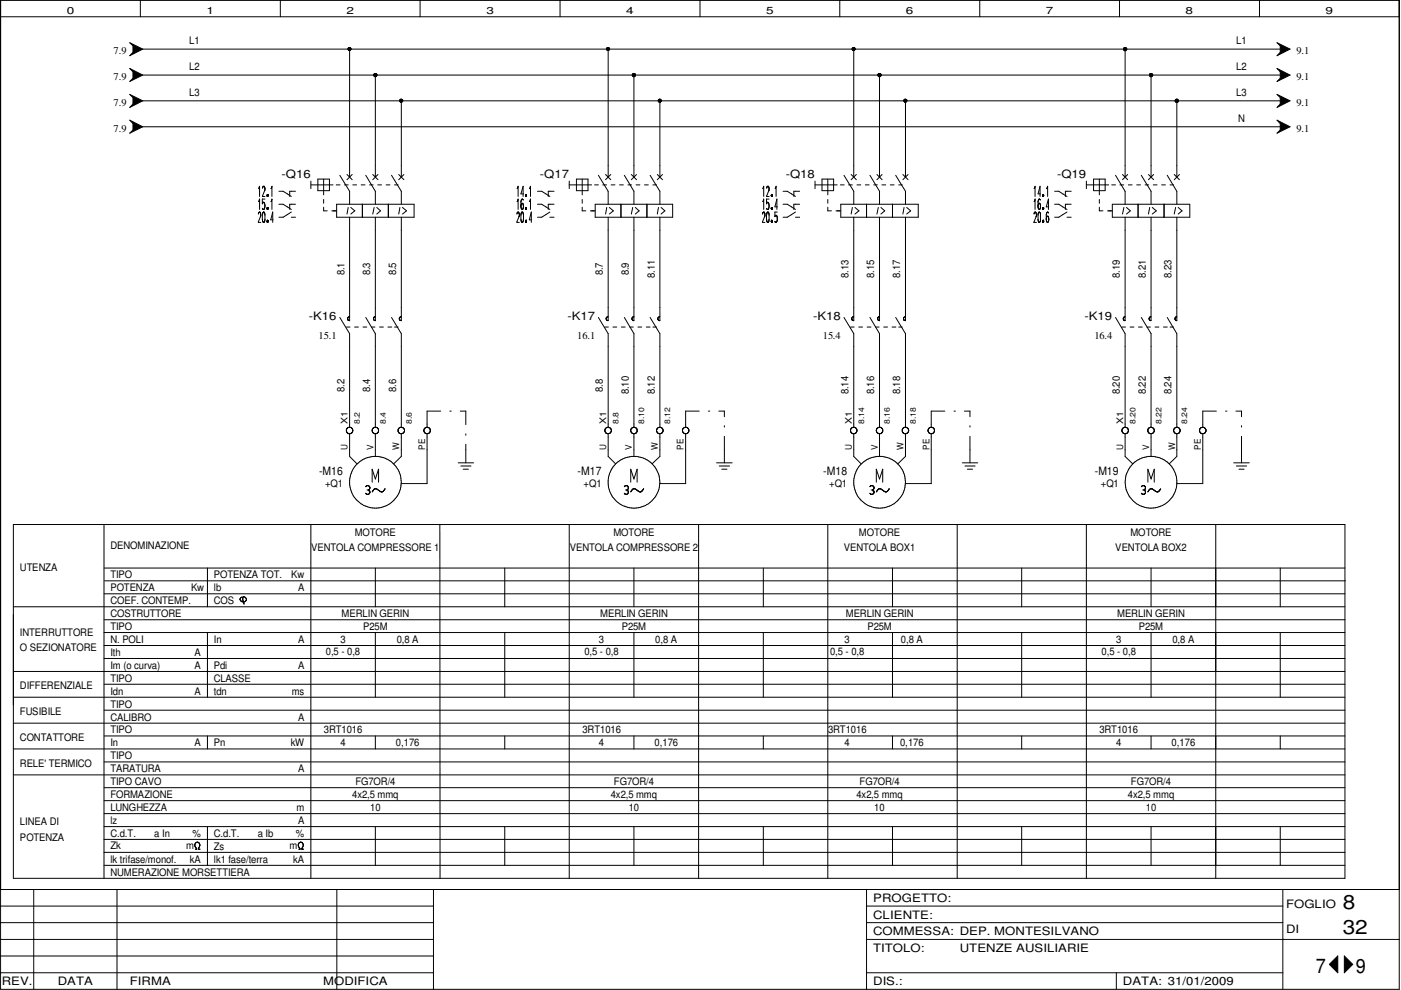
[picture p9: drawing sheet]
<svg xmlns="http://www.w3.org/2000/svg" width="297mm" height="210mm" viewBox="0 0 297 210" stroke-linecap="round" stroke-linejoin="round" font-family="sans-serif">
<g fill="none" stroke="#000" stroke-width=".21">
<path d="M.1 0h296.6v209.8h-296.6zM.1 3.6h296.6M27.5 9.1l2.8 1.3-2.8 1.4 .7-.7v-1.4zM27.5 14.5l2.8 1.4-2.8 1.4 .7-.7v-1.4zM29.8 0v3.6M30.3 10.4h241.1M30.3 15.9h241.1M59.4 0v3.6M74.1 10.4v27.1M79.6 15.9v21.6M89.1 0v3.6M118.7 0v3.6"/>
<path d="M128.9 10.4v27.1M134.4 15.9v21.6M148.4 0v3.6M178.1 0v3.6M181 10.4v27.1M186.5 15.9v21.6M207.7 0v3.6M237.4 0v3.6M238.5 10.4v27.1M244 15.9v21.6M267 0v3.6M270.8 9.1l2.7 1.3-2.7 1.4 .6-.7v-1.4z"/>
<path d="M270.8 14.5l2.7 1.4-2.7 1.4 .6-.7v-1.4zM27.5 25.5l2.8 1.4-2.8 1.3 .7-.6v-1.4zM27.5 20l2.8 1.4-2.8 1.4 .7-.7v-1.4zM30.3 21.4h241.1M30.3 26.9h241.1M55.7 39.6h.1M55.8 39.5h.1M55.8 39.5l-.1 .4M55.8 39.5l.3 .1M56.1 39.7l.1 .6-.6 1.4h.6M56.1 39.6v.1M57.7 39.5v2.2"/>
<path d="M57.7 39.6l-.3 .4M65.9 38.4v1.6M65.9 39.2h4.7M67.4 38h2.4v2.4h-2.4zM68.6 38v2.4M71.3 39.2h.8M72 37.2l2.1 3.4v2.7M73 39.2h.8M73.6 37l1.1 1.1M74.7 37l-1.1 1.1M74.8 39.2h.8M76.6 39.2h.8"/>
<path d="M77.6 37.2l2 3.4v2.7M78.4 39.2h.7M79 37l1.1 1.1M80.1 39.2h.8M80.1 37l-1.1 1.1M81.9 39.2h.8M83 37.2l2.1 3.4v2.7M83.6 39.2h.8M84.5 37l1.1 1.1M85.1 21.4v16.1M85.6 37l-1.1 1.1M109.8 39.6l.1 2.1"/>
<path d="M109.8 39.7l-.2 .3M120.7 38.4v1.6M120.7 39.2h4.7M122.2 38h2.5v2.4h-2.5zM123.4 38v2.4M126.1 39.2h.8M126.9 37.2l2 3.4v2.7M127.8 39.2h.8M128.4 37l1.1 1.1M129.5 37l-1.1 1.1M129.6 39.2h.8M131.4 39.2h.8"/>
<path d="M132.4 37.2l2 3.4v2.7M133.1 39.2h.8M133.9 37l1.1 1.1M134.9 39.2h.8M135 37l-1.1 1.1M136.6 39.2h.9M137.8 37.2l2.1 3.4v2.7M138.4 39.2h.8M139.4 37l1.1 1.1M139.9 21.4v16.1M140.5 37l-1.1 1.1M162.6 39.6v.1"/>
<path d="M163 39.7a2.17 2.17 0 0 1-.4 1.8l-.1 .2h.6M163 39.6l-.3-.1-.1 .4M163 39.6v.1M163 39.9h.1M164.5 39.5v2.2M164.5 39.6l-.2 .4M172.8 39.2h4.7M172.8 38.4v1.6M174.3 38h2.4v2.4h-2.4zM175.5 38v2.4M178.2 39.2h.8M178.9 37.2l2.1 3.4v2.7"/>
<path d="M179.9 39.2h.8M180.5 37l1.1 1.1M181.6 37l-1.1 1.1M181.7 39.2h.8M183.5 39.2h.8M184.4 37.2l2.1 3.4v2.7M185.2 39.2h.8M185.9 37l1.1 1.1M187 39.2h.8M187 37l-1.1 1.1M188.8 39.2h.8M189.9 37.2l2.1 3.4v2.7"/>
<path d="M190.5 39.2h.8M191.4 37l1.1 1.1M192 21.4v16.1M192.5 37l-1.1 1.1M219.5 39.5v2.2M219.5 39.6l-.3 .4M230.3 38.4v1.6M230.3 39.2h4.8M231.9 38h2.4v2.4h-2.4zM233.1 38v2.4M235.7 39.2h.8M236.5 37.2l2 3.4v2.7"/>
<path d="M237.4 39.2h.8M238 37l1.1 1.1M239.1 37l-1.1 1.1M239.2 39.2h.8M241 39.2h.8M242 37.2l2 3.4v2.7M242.8 39.2h.7M243.5 37l1.1 1.1M244.5 39.2h.8M244.6 37l-1.1 1.1M246.3 39.2h.8M247.5 37.2l2 3.4v2.7"/>
<path d="M248.1 39.2h.7M249 37l1.1 1.1M249.5 21.4v16.1M250.1 37l-1.1 1.1M270.8 20l2.7 1.4-2.7 1.4 .6-.7v-1.4zM270.8 25.5l2.7 1.4-2.7 1.3 .6-.6v-1.4zM54.8 40l.2-.5v2.2M54.9 45.1l-.1 .3M54.9 45.1l.2-.1 .1 .1M54.9 45.1h.1M54.9 42.5l.1-.3v2.2M54.9 42.5v.1"/>
<path d="M54.9 42.6l-.1 .2M55.2 45v.1M55.2 45.1l.1 .7-.5 1.4h.5M55.6 44.2h.1M55.7 44.2v.1M55.7 47l.1 .1M55.7 45.1h.1M55.7 47h.1M55.7 45.1l-.1 .5 .1 1.4M55.8 45l-.1 .1M55.8 45h.1M55.8 47.1h.1"/>
<path d="M55.8 45h.2l.2 .5-.1 1.4-.1 .3-.2-.1M56 44.3h.1M56 43h.1M56 43l.1 1.1-.1 .3-.3-.1M56.1 45.1v.1M56.1 46.9v.1M56.2 42.2h-.6v1l.1-.3 .3 .1M56.6 44.1h.1M56.6 44.3h.1M56.6 44.1l.1-.1-.1 .2M56.6 46.8h.1M56.6 47h.1"/>
<path d="M56.7 41.3l-.1 .1M56.7 44.4h.1M56.7 47.1v.1M56.7 47.1l.1-.2-.1 .3M56.7 46.7v.4M56.7 41.2l-.1 .3M56.7 41.2l-.1 .2M56.7 46.7h.1M56.7 46.7l-.1 .2M56.8 41.2l-.1 .5M56.8 44l-.1 .4M56.8 41.2l-.2 .3"/>
<path d="M56.8 41.2v.1M56.8 44h.1M56.8 44l-.2 .3M56.8 47.1l-.1 .1M56.8 46.7v.1M56.8 46.7h.1M56.8 46.7l-.2 .3M56.8 41.3v.3l-.1 .1M56.8 44v.4M56.8 46.8v.3M56.8 41.4l-.1 .3M56.8 41.5l-.1 .2"/>
<path d="M56.8 41.3l-.1 .3M56.8 44.2v.2M56.8 44.2l-.1 .2M56.8 44.1l-.1 .3M56.8 44l-.1 .3M56.8 47v.1M56.8 46.9l-.1 .3M56.8 46.8l-.1 .3M57.6 42.5v.1M57.6 42.6l-.2 .2M57.7 42.2v2.2M57.7 42.3l-.1 .2"/>
<path d="M57.9 46.6h-.5l.4-1.6v2.2M59.1 43.3h.9l1.8 1.1M59.1 40.6h.9l1.8 1.1M61.8 45l-1.8 1.1h-.9M61.8 46.1h.8M62.6 43.3h-1.2v1.1M62.6 40.6h-1.2v1.1M68.6 40.6v.7M68.6 42.3v.8M68.6 43.9v.8h.8M70.4 44.7h1M71.4 43.3h16.4v2.8h-16.4z"/>
<path d="M73.8 44l-.2 1.4M74.1 46.1v21.9l-.4-.3 .2-.5M74.4 44l.8 .7-.8 .7M76.8 43.3v2.8M79.3 44l-.3 1.4M79.6 46.1v21.9l-.4-.3v-.4l.3-.1M79.9 44l.8 .7-.8 .7M82.3 43.3v2.8M84.8 44l-.3 1.4M85.1 46.1v21.9l-.3-.1M85.3 44l.9 .7-.9 .7M109.6 45.4l.3-.4 .2 .3v.6"/>
<path d="M109.6 45.3h.1M109.7 45.1h.1M109.8 42.3l.1-.1v2.2M109.8 42.4l-.2 .4M110 45v.1M110 46l-.4 1.2h.5M110.1 45.9l-.1 .1M110.4 43.9l.1 .1M110.5 43.5l-.1 .1M110.5 42.7h-.1M110.6 45.1h.1M110.6 47h.1"/>
<path d="M110.8 43.1h.1M110.9 45.1l-.2-.1-.3 .5 .1 1.4 .2 .3 .2-.2M110.9 43.2l.1 .5-.1 .6M110.9 45.1l.1 .5-.1 1.4M110.9 45.1v.1M110.9 42.3l-.2-.1-.2 .3v1.6l.2 .3 .2-.2M110.9 42.3v.1M110.9 43.3l-.2-.2-.2 .3M110.9 42.4h.1M110.9 46.9v.1M111 41.1h-.6l.5-1.6v2.2M111.5 41.6v.1"/>
<path d="M111.5 47.1h.1M111.5 44.3v.1M111.5 41.7h.1M111.5 41.2h.1M111.5 44.4h.1M111.5 44h.1M111.5 44v.3M111.5 46.7h.1M111.5 41.2v.4M111.5 47.1v.1M111.5 47.1l.1-.2-.1 .3M111.5 46.7v.4"/>
<path d="M111.5 41.7l.1-.2v.2M111.5 41.2v.3l.1-.3M111.5 41.2v.2M111.5 44v.2M111.5 44v.1M111.5 46.7v.2M111.6 44h.1M111.6 46.7v.1M111.6 41.2v.1M111.6 41.3h.1M111.6 41.3l-.1 .3M111.6 41.2l-.1 .4"/>
<path d="M111.6 44l-.1 .3M111.6 44l-.1 .2M111.6 46.7l-.1 .3M111.6 46.8l-.1 .4M111.6 41.3v.4M111.6 44v.4M111.6 41.4l-.1 .3M111.6 41.3l-.1 .4M111.6 44.2v.2M111.6 44.2l-.1 .2M111.6 44.1l-.1 .3M111.6 44l-.1 .4"/>
<path d="M111.6 46.9l-.1 .3M111.6 46.8l-.1 .3M112.3 40l.2-.5v2.2M112.4 42.5l.1-.3v2.2M112.4 42.5v.1M112.4 42.6l-.1 .2M112.7 46.6h-.5l.4-1.6v2.2M114 43.3h.8l1.8 1.1M114 40.6h.8l1.8 1.1M116.6 45l-1.8 1.1h-.8M116.6 46.1h.9M117.5 43.3h-1.3v1.1"/>
<path d="M117.5 40.6h-1.3v1.1M123.4 43.9v.8h.8M123.4 40.6v.7M123.4 42.3v.8M125.2 44.7h1M126.2 43.3h16.4v2.8h-16.4zM128.6 44l-.2 1.4M128.9 46.1v21.9l-.3-.2v-.4l.3-.3M129.2 44l.8 .7-.8 .7M131.7 43.3v2.8M134.2 44l-.3 1.4M134.4 46.1v21.9l-.3-.2"/>
<path d="M134.7 44l.8 .7-.8 .7M137.2 43.3v2.8M139.6 44l-.2 1.4M139.9 46.1v21.9l-.3-.1-.1-.5M140.2 44l.8 .7-.8 .7M161.7 40l.2-.5v2.2M161.8 45.1h.1M161.8 42.5v.1M161.8 42.5l.1-.3v2.2M161.8 42.6l-.1 .2M162.1 45.1l-.2-.1-.2 .4M162.1 45.1l.1 .7-.5 1.4h.5"/>
<path d="M162.1 45.1h.1M162.5 44.2h.1M162.6 44.2v.1M162.6 46.9v.1M162.6 45.1l.3-.1 .2 .5-.1 1.4-.1 .3-.3-.2M162.6 45.1l-.1 .5 .1 1.4M162.6 43h.1M162.6 45.1v.1M162.8 42.9h.1M163 45.1v.1M163 46.9v.1M163.1 42.2h-.6v1l.2-.3 .2 .1 .1 1.1a.27 .27 0 0 1-.1 .2 .27 .27 0 0 1-.3 0"/>
<path d="M163.1 40.3h-.1M163.5 44.3l.1 .1M163.5 47l.1 .1M163.5 41.5l.1 .1M163.6 41.7h.1M163.6 44.4h.1M163.6 41.6v.1M163.6 47.1v.1M163.6 47.1l.1-.2-.1 .3M163.6 46.7l-.1 .3M163.6 46.7h.1M163.6 41.7l.1-.2v.2"/>
<path d="M163.6 41.2l-.1 .3M163.6 41.2l-.1 .2M163.6 44l-.1 .2M163.6 44l-.1 .1M163.6 46.7l-.1 .2M163.7 41.2l-.2 .3M163.7 44l-.2 .3M163.7 46.7l-.1 .5M163.7 47.1h.1M163.7 41.2v.1M163.7 41.2l-.2 .4M163.7 44h.1"/>
<path d="M163.7 46.7v.1M163.7 46.7l-.2 .3M163.7 41.3v.4M163.7 44v.4M163.7 41.4l-.1 .3M163.7 41.3l-.1 .4M163.7 41.3l-.1 .3M163.7 44.2v.2M163.7 44.2l-.1 .2M163.7 44.1l-.1 .3M163.7 44l-.1 .4M163.7 46.9l-.1 .3"/>
<path d="M163.7 46.8l-.1 .3M164.3 47h.1M164.4 45.8l-.1 .1M164.4 45.7v.1M164.5 45.6l-.1 .1M164.5 45.6h.1M164.5 45.6l.2 .1M164.7 45.8l.1 .1M164.7 45.7v.1M164.7 45.8v1.2l-.2 .2-.2-.3M164.8 46.8h.1M164.8 45h-.5v.9"/>
<path d="M164.8 43.9h-.5l.4-1.7v2.2M166 43.3h.9l1.8 1.1M166 40.6h.9l1.8 1.1M168.7 45l-1.8 1.1h-.9M168.7 46.1h.8M169.5 43.3h-1.2v1.1M169.5 40.6h-1.2v1.1M175.5 40.6v.7M175.5 42.3v.8M175.5 43.9v.8h.8M177.2 44.7h1.1M178.3 43.3h16.4v2.8h-16.4z"/>
<path d="M180.7 44l-.2 1.4M181 46.1l-.1 21.9-.3-.2v-.4l.4-.3M181.3 44l.8 .7-.8 .7M183.7 43.3v2.8M186.2 44l-.3 1.4M186.5 46.1l-.1 21.9-.3-.3v-.3l.4-.3M186.8 44l.8 .7-.8 .7M189.2 43.3v2.8M191.7 44l-.3 1.4M192 46.1l-.1 21.9-.3-.2v-.4l.4-.3M192.2 44l.9 .7-.9 .7M219.4 45h.1"/>
<path d="M219.4 45l-.2 .4M219.4 42.6l-.2 .2M219.4 45h.1l.2 .2v.7M219.4 42.5v.1M219.5 42.2v2.2M219.5 42.3l-.1 .2M219.7 46l-.5 1.2h.5M219.7 45.1v.1M219.7 45.9v.1M220.1 42.5v.1M220.2 45.1v.1M220.2 42.3l-.1 1.7 .2 .4 .2-.1"/>
<path d="M220.2 45h.2l.2 .3v1.5l-.2 .4-.3-.5zM220.2 47v.1M220.2 43.2l-.1 .3M220.2 42.3h.1M220.3 43.2l.2-.1 .1 .3-.1 .8M220.3 43.2h-.1M220.4 42.2l-.1 .1M220.4 42.2h.1M220.5 42.2l.1 .2M220.5 44.3v.1M220.5 43.2v.1M220.5 44.2v.1"/>
<path d="M220.5 45.1h.1M220.5 47h.1M220.6 41.1h-.5l.4-1.6v2.2M221.1 41.6v.1M221.1 44.4h.1M221.1 47.1h.1M221.1 41.7h.1M221.1 41.2h.1M221.1 44h.1M221.1 44v.4M221.1 41.2v.4M221.1 47.1v.1"/>
<path d="M221.1 41.2v.2M221.1 44v.1M221.1 46.7v.2M221.2 46.7l-.1 .4M221.2 46.7v.1M221.2 44l-.1 .2M221.2 46.7l-.1 .2M221.2 44h.1M221.2 46.8h.1M221.2 41.3h.1M221.2 41.2v.1M221.2 41.3l-.1 .3"/>
<path d="M221.2 41.2l-.1 .4M221.2 41.2l-.1 .2M221.2 44l-.1 .4M221.2 44l-.1 .3M221.2 46.8l-.1 .3M221.2 46.7l-.1 .3M221.3 46.8l-.2 .4M221.3 41.3l-.1 .4M221.3 44l-.1 .4M221.3 41.4l-.1 .3M221.3 41.4l-.2 .3M221.3 41.3l-.2 .4"/>
<path d="M221.3 44.2l-.1 .2M221.3 44.2l-.1 .2 .1-.2M221.3 44.1l-.2 .3M221.3 47l-.1 .1M221.3 46.9l-.1 .3 .1-.3M221.3 46.9l-.2 .2M221.9 40l.2-.5v2.2M221.9 45.1l-.1 1.5 .3 .6 .2-.3v-.8l-.1-.3-.3 .1M221.9 45.1l.2-.1 .2 .1M221.9 45.1h.1M221.9 45.9v.2M221.9 46l-.1 .4"/>
<path d="M222.2 47.1h.1M222.2 47v.1M222.3 45.1h.1M222.3 45.1v.1M222.3 46.3l.1 .1M222.4 43.9h-.6l.5-1.7v2.2M223.6 43.3h.9l1.7 1.1M223.6 40.6h.9l1.7 1.1M226.2 45l-1.7 1.1h-.9M226.2 46.1h.9M227.1 43.3h-1.2v1.1M227.1 40.6h-1.2v1.1"/>
<path d="M233.1 43.9v.8h.7M233.1 40.6v.7M233.1 42.3v.8M234.8 44.7h1M235.8 43.3h16.5v2.8h-16.5zM238.3 44l-.3 1.4M238.5 46.1v21.9l-.2-.1M238.8 44l.8 .7-.8 .7M241.3 43.3v2.8M243.8 44l-.3 1.4M244 46.1v21.9l-.3-.2M244.3 44l.8 .7-.8 .7"/>
<path d="M246.8 43.3v2.8M249.3 44l-.3 1.4M249.5 46.1v21.9l-.4-.3 .1-.3M249.8 44l.8 .7-.8 .7M72 67.3l2.1 3.4v19.9M73.4 69.3h.8M73.9 67.2h.1M74 67.2h-.1M75.2 69.3h.8M77 69.3h.8M77.6 67.3l2 3.4v19.9M78.7 69.3h.8"/>
<path d="M79.2 67.8h.1M79.3 67.9h.1M79.6 67.1l-.1 .1M80.5 69.3h.8M82.2 69.3h.9M83 67.3l2.1 3.4v19.9M83.6 69.3h.8M84.7 67.3v.1M84.8 67.9h.1M84.8 67.2h.1M85 67.1v.1M85.1 67.1l-.4 .3 .1 .5"/>
<path d="M126.9 67.3l2 3.4v19.9M128.2 69.3h.8M128.5 67.4h.1M128.5 67.7h.1M128.7 67.2h.1M128.9 67.1v.1M130 69.3h.8M131.7 69.3h.8M132.4 67.3l2 3.4v19.9M133.5 69.3h.8M134 67.4h.1M134 67.7l.1 .1"/>
<path d="M134.4 67.1v.1M134.4 67.1l-.3 .2v.5M135.3 69.3h.8M137 69.3h.8M137.8 67.3l2.1 3.4v19.9M138.4 69.3h.8M139.5 67.7h.1M139.5 67.4h.1M139.9 67.1l-.1 .1M139.9 67.1l-.4 .3M178.9 67.3l2.1 3.4v19.9M180.3 69.3h.8"/>
<path d="M180.7 67.9h.1M180.7 67.3v.1M180.8 67.2h.1M181 67.1l-.1 .1M182.1 69.3h.8M183.8 69.3h.9M184.4 67.3l2.1 3.4v19.9M185.6 69.3h.8M186.1 67.3h.1M186.1 67.8h.1M186.2 67.9h.1M187.4 69.3h.8"/>
<path d="M189.1 69.3h.8M189.9 67.3l2.1 3.4v19.9M190.5 69.3h.8M191.6 67.9h.1M191.6 67.3v.1M191.7 67.2h.1M191.9 67.1v.1M236.5 67.3l2 3.4v19.9M237.9 69.3h.7M238.2 67.4h.1M238.3 67.9h.1M238.5 67.2l-.3 .2 .1 .5"/>
<path d="M238.5 67.1v.1M239.6 69.3h.8M241.4 69.3h.8M242 67.3l2 3.4v19.9M243.2 69.3h.7M243.7 67.8h.1M243.8 67.2h.1M244 67.1v.1M244 67.1l-.3 .2v.5M244.9 69.3h.8M246.7 69.3h.8M247.5 67.3l2 3.4v19.9"/>
<path d="M248.1 69.3h.7M249.2 67.4h.1M249.2 67.3h.1M249.2 67.3v.1M249.5 67.1l-.2 .2M73.4 91.5l.3 .3M73.5 91l-.1 .1M73.7 91.8h.1M73.8 91.9h.1M74.1 91.9v4.9l1.6 1.5M74.3 91.9h.1M74.5 91.8h.1"/>
<path d="M74.6 90.8h.1M74.7 90.8v.1M74.7 91.7h.1M74.7 90.9l-.5-.3-.5 .1-.2 .3v.6M74.7 91.6l-.4 .3-.6-.1M74.7 90.9v.7M74.7 91h.1M74.8 91.5l-.1 .1M78.9 91.4h.1M78.9 91.1h.1M79 90.9v.1M79 91.6h.1"/>
<path d="M79 91.6l.3 .3M79 91.7h.1M79.2 91.8h.1M79.2 90.7h.1M79.3 91.9h.1M79.6 91.9v4.9M79.9 91.9h.1M80 91.8l-.6 .1M80 91.8h.1M80.2 90.9v.8M80.2 91l-.3-.4h-.6l-.4 .4 .1 .6M80.2 91.6l-.2 .2"/>
<path d="M84.5 91.5v.1M84.5 90.9h.1M84.6 91.7l.1 .1M84.7 90.7h.1M84.8 91.9h.1M85.1 91.9v4.9l-1.6 1.5M85.4 91.9h.1M85.7 90.9v.1M85.7 91.6h.1M89.9 91.4h.1M89.9 91.1h.1M90 91l-.1 .5 .2 .3 .3 .1h.5"/>
<path d="M90 90.9v.1M90 91.6h.1M90 90.8v.1M90 90.8h.1M90.2 91.9h.1M90.5 91.9v10.6h-5.4M90.9 90.7l-.5-.1-.4 .3M90.9 90.7h.1M90.9 91.9h.1M90.9 90.7l.3 .4v.4l-.2 .3M91 91.8l-.1 .1M91 91.8h.1"/>
<path d="M91.2 91h.1M93.4 87.2h-2.9v3.4M95.4 87.2h.3M97.2 98.1h3.2M97.6 87.2h1.2v2.8M97.7 98.8h2.2M98.2 99.5h1.1M98.8 92v.3M98.8 94.2v3.9M128.3 91.6h.1M128.4 90.9l-.2 .4 .2 .4 .3 .2h.5M128.4 91.7v.1"/>
<path d="M128.5 91.8h.1M128.6 90.7h.1M128.9 91.9v4.9l1.6 1.5M129.2 91.9h.1M129.5 90.9l-.3-.3h-.4l-.5 .4M129.5 91l.1 .5-.4 .4M129.5 90.9v.1M129.5 91.6h.1M129.6 91.1h.1M129.6 91.4h.1M133.8 91v.1M133.8 90.9l.4-.3a.62 .62 0 0 1 .8 .4v.6"/>
<path d="M133.8 91.6l.4 .3 .6-.1M133.8 91l-.1 .4 .2 .3M133.9 90.8l-.1 .2M133.9 90.8h.1M134.1 91.9h.1M134.4 91.9v4.9M134.7 91.9h.1M134.7 90.7h.1M134.8 91.8h.1M135 90.9h.1M135 91l.1 .1M135.1 91.5l-.2 .3"/>
<path d="M139.3 91.6l.4 .3h.4M139.3 90.9l-.1 .3 .1 .5M139.5 91.9h.1M139.9 91.9v4.9l-1.6 1.5M140.1 91.9h.1M140.3 91.8h.1M140.4 91.7h.1M140.5 90.9l-.4-.3a.6 .6 0 0 0-.8 .4M140.5 91.6l-.3 .3M140.5 91v.6M140.5 90.9v.1M140.5 91.6h.1"/>
<path d="M140.5 91.1h.1M140.6 91.4h-.1M144.7 91l.5-.4h.5l.3 .4v.6l-.3 .3h-.5l-.2-.1M144.7 91.5l.2 .3M144.8 90.9v.7M144.9 91.8h.1M145.4 91.9v10.6h-5.5M145.6 91.9h.1M145.7 90.7h.1M145.8 90.7v.1M145.8 90.8h.1M146 90.9h.1"/>
<path d="M146 91.1h.1M146 91.4v.1M148.2 87.2h-2.8v3.4M150.2 87.2h.3M151.9 98.1h3.3M152.4 87.2h1.2v1.1M152.5 98.8h2.2M153 99.5h1.1M153.6 90.3v.3M153.6 92.5v5.6M180.4 91.5v.1M180.4 90.9h.1"/>
<path d="M180.5 91.8l.3 .1h.5M180.5 91.8h.1M180.6 90.7h.1M180.7 91.9h.1M181 91.9v4.9l1.6 1.5M181.2 91.9h.1M181.3 90.7l-.1-.1a.62 .62 0 0 0-.8 .4l-.1 .5 .2 .3M181.3 90.7h.1M181.3 91.9h.1M181.4 90.7l.2 .2M181.5 90.8h.1M181.6 90.8v.1"/>
<path d="M181.6 91.6l-.2 .3M181.6 91v.6M181.6 90.9v.1M181.6 91.6h.1M185.9 91v.6M185.9 90.9v.1M185.9 91.6h.1M185.9 91.6l.2 .3M185.9 91.7h.1M186.1 91.8h.1M186.1 90.7h.1M186.1 90.7l-.2 .2"/>
<path d="M186.1 91.9h.1M186.2 90.7l.4-.1 .5 .3 .1 .6-.3 .3M186.5 91.9v4.9M186.8 91.9h.1M186.9 91.8l-.2 .1h-.5M186.9 91.8h.1M187.1 91.6v.1M187.1 91h.1M191.3 91.5v.1M191.4 90.9h.1M191.5 91.7v.1M191.5 91.8h.1"/>
<path d="M191.6 90.7h.1M191.7 91.9h.1M192 91.9v4.9l-1.6 1.5M192.3 91.9h.1M192.4 90.8l-.3-.2h-.4l-.4 .5 .1 .6 .4 .2 .6-.1 .3-.4-.1-.4M192.4 90.8h.1M192.5 90.8l.1 .1M192.6 90.9v.1M192.6 91.6h.1M196.8 91v.4l.2 .4 .3 .1 .6-.1M196.8 90.9v.1M196.8 91.6h.1"/>
<path d="M196.9 90.8v.1M196.9 90.8h.1M197.1 90.7h.1M197.1 91.9h.1M197.1 90.7l-.3 .2M197.1 90.7l.5-.1 .4 .3 .1 .6-.2 .3M197.4 91.9v10.6h-5.4M197.7 91.9h.1M197.9 91.8h.1M198.1 91h.1M198.1 91.5v.1M200.3 87.2h-2.9v3.4"/>
<path d="M202.3 87.2h.3M204 98.1h3.3M204.5 87.2h1.2v1.1M204.6 98.8h2.2M205.1 99.5h1.1M205.7 90.3v.3M205.7 92.5v5.6M237.9 91.4h.1M237.9 91.1h.1M238 91.6l-.1-.6a.71 .71 0 0 1 .9-.4l.4 .5-.1 .6M238 90.9v.1M238 91.6h.1"/>
<path d="M238 91.7h.1M238.1 91.8h.1M238.2 90.7h.1M238.3 91.9h.1M238.5 91.9v4.9l1.7 1.5M238.9 91.9h.1M239.1 90.9l.1 .1M239.2 91.6l-.4 .3h-.4l-.4-.3M243.5 90.9h.1M243.5 91.6v.1M243.5 90.8h.1M243.5 90.8l-.1 .7 .2 .3"/>
<path d="M243.6 90.8a.61 .61 0 0 1 1 0v.2M243.6 91.8l.2 .1M243.6 91.8h.1M243.7 90.7h.1M243.7 91.9h.1M243.8 91.9h.1M244 91.9v4.9M244.3 90.7h.1M244.3 91.9h.1M244.6 90.9l.1 .2-.1 .6M244.6 91.6l-.4 .3h-.4M248.8 91.4h.1"/>
<path d="M248.9 91.1h-.1M248.9 91.6l.4 .3h.5M248.9 91v.6M248.9 90.9v.1M248.9 91.6h.1M249 91.7h.1M249.1 91.8h.1M249.3 91.9h.1M249.5 91.9v4.9l-1.6 1.5M249.8 90.7l-.4-.1-.5 .3M249.8 90.7h.1M249.8 91.9h.1"/>
<path d="M249.9 90.7l.3 .6-.3 .6M249.9 91.8h.1M250 91.7v.1M254.4 91h.1M254.4 91.5v.1M254.5 90.8h.1M254.5 90.8l-.2 .7 .2 .3M254.5 90.8l.6-.2 .6 .5v.3l-.3 .4-.6 .1M254.5 91.8l.2 .1M254.5 91.8h.1M254.6 91.9h.1M254.7 91.9h.1"/>
<path d="M255 91.9v10.6h-5.5M255.3 90.7h.1M255.3 91.9h.1M255.6 90.9v.1M255.6 91.6h.1M257.9 87.2h-2.9v3.4M259.8 87.2h.3M261.6 98.1h3.3M262 87.2h1.2v1.1M262.1 98.8h2.2M262.7 99.5h1.1M263.2 90.3v.3"/>
<path d="M263.2 92.5v5.6M2.8 111.2h282.4v75h-282.4zM22.1 111.2v75M65.9 111.2v75M77.6 103.1v.1M77.6 103.1h.1M77.7 103.1v-.1a.47 .47 0 0 1 .6 .1 .47 .47 0 0 1 0 .7M78.1 103.9h.1M78.1 103.9l.2 .1M78.1 104.8h.1M78.3 104h.1M78.3 103.8l-.5 .1"/>
<path d="M78.3 104a.47 .47 0 0 1 0 .6 .47 .47 0 0 1-.6 .1l-.1-.1M78.3 103.8h.1M78.9 102.2v-2.7l.7 2.1 .7-2.1v2.7M78.9 104.2v.1M79.1 104l-.2 .3M79.1 104h.1M79.3 103.7h.1M79.8 103.7h.1M80 103.8h.1M80.3 104h.1M80.6 104.2h.1M81.2 104.2h.1"/>
<path d="M81.5 103.8a.69 .69 0 0 1-.9 .4l-.2-.1a.99 .99 0 0 0-1-.4l-.2 .3M81.5 103.8h.1M81.7 103.6l-.2 .2M93.3 111.2v75M120.7 111.2v75M132.9 103.9h.1M133 103.9h.1M133 103.9l.2 .2-.1 .6-.4 .1-.3-.2M133.1 103.8l-.5 .1M133.1 103.8h.1M133.1 103.1l-.4-.1-.3 .2M133.1 103.2l.1 .1"/>
<path d="M133.1 103.1v.1M133.1 104.6h.1M133.2 103.2l-.1 .6M133.2 104.1v.1M133.2 104.5h.1M133.2 103.6h.1M133.7 102.2v-2.7l.7 2.1 .7-2.1v2.7M133.8 104.1h.1M133.9 104v.1M134 103.8h.1M134.1 103.8l-.4 .5M134.1 103.8l.5-.2 .4 .3"/>
<path d="M134.1 103.8h.1M134.7 103.7h.1M134.8 103.8h.1M135 103.9h.1M135.1 103.9l.2 .2M135.1 104h.1M135.3 104.1h.1M135.3 104.1l.2 .1M135.4 104.2h.1M136 104.2h.1M136.4 103.8l-.5 .5-.4-.1M136.4 103.8h.1"/>
<path d="M136.5 103.6l-.1 .2M148.1 111.2v75M175.5 111.2v75M184.4 103.2a.46 .46 0 0 1 .5-.2 .46 .46 0 0 1 .4 .4v.2l-.3 .3h-.3M185 103.9h.1M185 103.9a.47 .47 0 0 1 .3 .6 .47 .47 0 0 1-.7 .2l-.2-.1M185 104.8h.1M185.1 103.8h.1M185.2 103.7v.1M185.8 102.2v-2.7l.7 2.1 .7-2.1v2.7M185.8 104.2v.1M186 104l-.2 .3"/>
<path d="M186.1 103.8l-.2 .3M186.1 103.8h.1M186.2 103.8l.1-.1a.94 .94 0 0 1 1 .4h.1M186.7 103.7h.1M186.9 103.8h.1M187.2 104h.1M187.4 104.1h.1M187.4 104.1l.2 .1M188.1 104.2h.1M188.4 103.8v.1M188.4 103.8l-.5 .5-.4-.1M188.4 103.8h.1"/>
<path d="M188.5 103.7h.1M188.5 103.6l-.1 .2M202.9 111.2v75M230.3 111.2v75M242 104.6l.3 .2 .5-.2M242.6 103.9l.3 .3-.1 .4M242.7 103.8l-.4 .1M242.7 103.1h.1M242.7 104.6h.1M242.8 103.2l.1 .4-.2 .2M242.8 103.2l-.5-.2-.3 .2M242.8 103.7l-.1 .1"/>
<path d="M243.4 102.2v-2.7l.6 2.1 .7-2.1v2.7M243.4 104.2v.1M243.4 104.2h.1M243.5 104.1h.1M243.8 103.8l.5-.2 .7 .6M243.8 103.8l-.4 .4M243.8 103.8h.1M244.5 103.8h.1M244.9 104.1h.1M245 104.2h.1M245.1 104.2l.2 .1 .4-.1M245.7 104.2h-.1"/>
<path d="M245.9 103.9h.1M246.1 103.6l-.4 .6M257.8 111.2v75M2.8 128.7h282.4M22.1 120.4h263.1M22.1 125.9h263.1M22.1 131.4h263.1M22.1 134.1h263.1M22.1 136.9h263.1M22.1 139.6h263.1M22.2 123.1h263.1M44 120.4v8.3"/>
<path d="M44 134.1v13.7M51 126.8v.1M51.3 126.6l-.4 .5 .4 .5h.5M51.5 126.6h.1M51.6 127.7l.2 .4M51.8 127.6h.1M51.9 127.6a.57 .57 0 0 0 .3-.8l-.4-.3-.3 .2 .1 1.1M79.6 120.4v8.3M79.6 134.1v13.7M107 120.4v8.3M107 134.1v13.7M134.4 120.4v8.3"/>
<path d="M134.4 134.1v13.7M161.8 120.4v8.3M161.8 134.1v13.7M189.2 120.4v8.3M189.2 134.1v13.7M216.6 120.4v8.3M216.6 134.1v13.7M244 120.4v8.3M244 134.1v13.7M271.4 120.4v8.3M271.4 134.1v13.7M2.8 142.4h282.4"/>
<path d="M2.8 153.3h282.4M2.8 158.8h282.4M2.8 147.8h282.4M22.1 150.6h263.1M22.1 156h263.1M22.1 145.1h263.1M44 156v2.8M79.6 156v2.8M107 156v2.8M134.4 156v2.8M161.8 156v2.8M189.2 156v2.8"/>
<path d="M216.6 156v2.8M244 156v2.8M271.4 156v2.8M2.8 164.3h282.4M22.1 167h263.1M22.1 169.8h263.1M22.1 172.5h263.1M22.1 175.3h263.1M22.1 161.5h263.1M22.1 178h263.1M41.6 179.7v.1M41.7 179.9v.1h-.3"/>
<path d="M41.7 179.9h.1M41.7 178.6h-.1M42.1 178.7a.52 .52 0 0 0-.8 .3v.4l.4 .5M42.1 178.7h.1M42.2 178.7l.1 .2-.1 .8M42.2 179.7l-.1 .4M42.2 179.7h.1M42.3 179l.1 .1M42.4 179.3l-.1 .1M44 175.3v8.2M63.3 178.9h.1M63.5 178.6h.4l.4 .3"/>
<path d="M63.6 179.9v.1M63.6 178.6l-.4 .4v.4l.4 .5M63.9 178.6h.1M64 179.8v.2h.3M64.1 179.7h.1M64.1 179.7l-.1 .2M64.2 178.9l.1 .4-.2 .4M79.6 175.3v8.2M107 175.3v8.2M134.4 175.3v8.2M161.8 175.3v8.2M189.2 175.3v8.2"/>
<path d="M216.6 175.3v8.2M244 175.3v8.2M271.4 175.3v8.2M.1 188.6h296.6M.1 199.2h91.8M.1 195.6h91.8M.1 192.1h91.8M7.2 188.6v21.2M22.1 180.7h263.1M22.1 183.5h263.1M24.8 188.6v21.2M42.1 180.1h.1"/>
<path d="M42.4 180l-.2 .1M63.3 180h.3M63.6 180h.1M71.4 188.6v21.2M91.9 188.6v21.2M183.7 199.2h113M183.7 195.6h88.3M183.7 192.1h88.3M183.7 188.6v21.2M272 188.6v21.2M.1 202.7h91.8M.1 206.2h91.8"/>
<path d="M183.7 206.2h88.3M236.7 206.2v3.6M281.9 204.5l1.7-1.8v3.5zM285 202.7l1.8 1.8-1.8 1.7z"/>
<circle cx="74.1" cy="10.4" r=".32"/>
<circle cx="79.6" cy="15.9" r=".34"/>
<circle cx="128.9" cy="10.4" r=".32"/>
<circle cx="134.4" cy="15.9" r=".34"/>
<circle cx="181" cy="10.4" r=".32"/>
<circle cx="186.5" cy="15.9" r=".34"/>
<circle cx="238.5" cy="10.4" r=".34"/>
<circle cx="244" cy="15.9" r=".34"/>
<circle cx="85.1" cy="21.4" r=".32"/>
<circle cx="139.9" cy="21.4" r=".32"/>
<circle cx="192" cy="21.4" r=".32"/>
<circle cx="249.5" cy="21.4" r=".34"/>
<circle cx="85.1" cy="91.3" r=".69"/>
<circle cx="79.6" cy="102.2" r="5.5"/>
<circle cx="134.4" cy="102.2" r="5.5"/>
<circle cx="186.5" cy="102.2" r="5.5"/>
<circle cx="244" cy="102.2" r="5.5"/>
</g>
<g fill="#000">
<path d="M281.9 204.5l1.7-1.8v3.5zM285 202.7l1.8 1.8-1.8 1.7z"/>
<path d="M27.5 14.5l2.8 1.4-2.8 1.4 .7-.7v-1.4z" fill-rule="evenodd"/>
<path d="M27.5 9.1l2.8 1.3-2.8 1.4 .7-.7v-1.4z" fill-rule="evenodd"/>
<path d="M270.8 14.5l2.7 1.4-2.7 1.4 .6-.7v-1.4z" fill-rule="evenodd"/>
<path d="M270.8 9.1l2.7 1.3-2.7 1.4 .6-.7v-1.4z" fill-rule="evenodd"/>
<path d="M27.5 25.5l2.8 1.4-2.8 1.3 .7-.6v-1.4z" fill-rule="evenodd"/>
<path d="M27.5 20l2.8 1.4-2.8 1.4 .7-.7v-1.4z" fill-rule="evenodd"/>
<path d="M270.8 25.5l2.7 1.4-2.7 1.3 .6-.6v-1.4z" fill-rule="evenodd"/>
<path d="M270.8 20l2.7 1.4-2.7 1.4 .6-.7v-1.4z" fill-rule="evenodd"/>
<circle cx="74.1" cy="10.4" r=".32"/>
<circle cx="79.6" cy="15.9" r=".34"/>
<circle cx="128.9" cy="10.4" r=".32"/>
<circle cx="134.4" cy="15.9" r=".34"/>
<circle cx="181" cy="10.4" r=".32"/>
<circle cx="186.5" cy="15.9" r=".34"/>
<circle cx="238.5" cy="10.4" r=".34"/>
<circle cx="244" cy="15.9" r=".34"/>
<circle cx="85.1" cy="21.4" r=".32"/>
<circle cx="139.9" cy="21.4" r=".32"/>
<circle cx="192" cy="21.4" r=".32"/>
<circle cx="249.5" cy="21.4" r=".34"/>
</g>
<g font-size="4.2">
<text x="284.7" y="192.8">8</text>
<text x="284.7" y="198.1">32</text>
<text x="279" y="206.2">7</text>
<text x="287.5" y="206.2">9</text>
</g>
<g font-size="2.5">
<text x="59.7" y="37.7">-Q16</text>
<text x="114.5" y="37.7">-Q17</text>
<text x="166.6" y="37.7">-Q18</text>
<text x="224.1" y="37.7">-Q19</text>
<text x="65.5" y="67.9">-K16</text>
<text x="120.3" y="67.9">-K17</text>
<text x="172.4" y="67.9">-K18</text>
<text x="230" y="67.9">-K19</text>
<text x="67.6" y="100.8">-M16</text>
<text x="122.5" y="100.8">-M17</text>
<text x="174.5" y="100.8">-M18</text>
<text x="232.1" y="100.8">-M19</text>
<text x="185.1" y="191.2">PROGETTO:</text>
<text x="185.1" y="194.8">CLIENTE:</text>
<text x="272.7" y="192.4">FOGLIO</text>
<text x="272.7" y="197.7">DI</text>
<text x="185.1" y="201.8">TITOLO:</text>
<text x="185.1" y="198.3">COMMESSA: DEP. MONTESILVANO</text>
<text x="203.5" y="201.8">UTENZE AUSILIARIE</text>
<text x=".4" y="208.9">REV.</text>
<text x="12.3" y="208.9">DATA</text>
<text x="27.5" y="208.9">FIRMA</text>
<text x="68.5" y="208.9">MODIFICA</text>
<text x="185.1" y="208.9">DIS.:</text>
<text x="238.1" y="208.9">DATA: 31/01/2009</text>
</g>
<g font-size="2.2">
<text x="24.1" y="11.5">7.9</text>
<text x="40.1" y="9.3">L1</text>
<text x="262.1" y="9.3">L1</text>
<text x="274.9" y="11.5">9.1</text>
<text x="24.1" y="17">7.9</text>
<text x="40.1" y="14.8">L2</text>
<text x="262.1" y="14.8">L2</text>
<text x="274.9" y="17">9.1</text>
<text x="24.1" y="22.5">7.9</text>
<text x="40.1" y="20.3">L3</text>
<text x="262.1" y="20.3">L3</text>
<text x="274.9" y="22.5">9.1</text>
<text x="24.1" y="28">7.9</text>
<text x="262.5" y="25.8">N</text>
<text x="274.9" y="28">9.1</text>
<text x="73" y="58.4" transform="rotate(-90 73 58.4)">8.1</text>
<text x="78.5" y="58.4" transform="rotate(-90 78.5 58.4)">8.3</text>
<text x="84" y="58.4" transform="rotate(-90 84 58.4)">8.5</text>
<text x="127.8" y="58.4" transform="rotate(-90 127.8 58.4)">8.7</text>
<text x="133.3" y="58.4" transform="rotate(-90 133.3 58.4)">8.9</text>
<text x="138.8" y="58.9" transform="rotate(-90 138.8 58.9)">8.11</text>
<text x="179.9" y="58.9" transform="rotate(-90 179.9 58.9)">8.13</text>
<text x="185.4" y="58.9" transform="rotate(-90 185.4 58.9)">8.15</text>
<text x="190.9" y="58.9" transform="rotate(-90 190.9 58.9)">8.17</text>
<text x="237.4" y="58.9" transform="rotate(-90 237.4 58.9)">8.19</text>
<text x="242.9" y="58.9" transform="rotate(-90 242.9 58.9)">8.21</text>
<text x="248.4" y="58.9" transform="rotate(-90 248.4 58.9)">8.23</text>
<text x="67.6" y="71.8">15.1</text>
<text x="122.4" y="71.8">16.1</text>
<text x="174.5" y="71.8">15.4</text>
<text x="232" y="71.8">16.4</text>
<text x="73" y="83.1" transform="rotate(-90 73 83.1)">8.2</text>
<text x="78.5" y="83.1" transform="rotate(-90 78.5 83.1)">8.4</text>
<text x="84" y="83.1" transform="rotate(-90 84 83.1)">8.6</text>
<text x="127.8" y="83.1" transform="rotate(-90 127.8 83.1)">8.8</text>
<text x="133.3" y="83.6" transform="rotate(-90 133.3 83.6)">8.10</text>
<text x="138.8" y="83.6" transform="rotate(-90 138.8 83.6)">8.12</text>
<text x="179.9" y="83.6" transform="rotate(-90 179.9 83.6)">8.14</text>
<text x="185.4" y="83.6" transform="rotate(-90 185.4 83.6)">8.16</text>
<text x="190.9" y="83.6" transform="rotate(-90 190.9 83.6)">8.18</text>
<text x="237.4" y="83.6" transform="rotate(-90 237.4 83.6)">8.20</text>
<text x="242.9" y="83.6" transform="rotate(-90 242.9 83.6)">8.22</text>
<text x="248.4" y="83.6" transform="rotate(-90 248.4 83.6)">8.24</text>
<text x="68.9" y="103.3">+Q1</text>
<text x="123.7" y="103.3">+Q1</text>
<text x="175.8" y="103.3">+Q1</text>
<text x="233.4" y="103.3">+Q1</text>
<text x="75.2" y="113.6">MOTORE</text>
<text x="130" y="113.6">MOTORE</text>
<text x="182.1" y="113.6">MOTORE</text>
<text x="239.7" y="113.6">MOTORE</text>
<text x="23.4" y="116.5">DENOMINAZIONE</text>
<text x="66" y="116.9">VENTOLA COMPRESSORE 1</text>
<text x="120.8" y="116.9">VENTOLA COMPRESSORE 2</text>
<text x="178.9" y="116.9">VENTOLA BOX1</text>
<text x="236.5" y="116.9">VENTOLA BOX2</text>
<text x="4.2" y="121.1">UTENZA</text>
<text x="23.4" y="122.6">TIPO</text>
<text x="23.4" y="125.3">POTENZA</text>
<text x="40.5" y="125.3">Kw</text>
<text x="45.3" y="122.6">POTENZA TOT.</text>
<text x="45.3" y="125.3">lb</text>
<text x="61.8" y="122.6">Kw</text>
<text x="63.2" y="125.3">A</text>
<text x="23.4" y="128.1">COEF. CONTEMP.</text>
<text x="23.4" y="130.9">COSTRUTTORE</text>
<text x="45.3" y="128.1">COS</text>
<text x="72.4" y="130.8">MERLIN GERIN</text>
<text x="127.3" y="130.8">MERLIN GERIN</text>
<text x="179.3" y="130.8">MERLIN GERIN</text>
<text x="236.9" y="130.8">MERLIN GERIN</text>
<text x="4.2" y="134.8">INTERRUTTORE</text>
<text x="23.4" y="133.6">TIPO</text>
<text x="23.4" y="136.3">N. POLI</text>
<text x="45.3" y="136.3">In</text>
<text x="63.2" y="136.3">A</text>
<text x="72.2" y="136.2">3</text>
<text x="77" y="133.5">P25M</text>
<text x="84.1" y="136.2">0,8 A</text>
<text x="127" y="136.2">3</text>
<text x="131.8" y="133.5">P25M</text>
<text x="138.9" y="136.2">0,8 A</text>
<text x="179.1" y="136.2">3</text>
<text x="183.9" y="133.5">P25M</text>
<text x="191" y="136.2">0,8 A</text>
<text x="236.6" y="136.2">3</text>
<text x="241.4" y="133.5">P25M</text>
<text x="248.6" y="136.2">0,8 A</text>
<text x="4.2" y="138.1">O SEZIONATORE</text>
<text x="23.4" y="139.1">Ith</text>
<text x="23.4" y="141.8">Im (o curva)</text>
<text x="41.3" y="139.1">A</text>
<text x="41.3" y="141.8">A</text>
<text x="45.3" y="141.8">Pdi</text>
<text x="63.2" y="141.8">A</text>
<text x="69.1" y="139">0,5 - 0,8</text>
<text x="123.9" y="139">0,5 - 0,8</text>
<text x="176" y="139">0,5 - 0,8</text>
<text x="233.5" y="139">0,5 - 0,8</text>
<text x="4.2" y="146.2">DIFFERENZIALE</text>
<text x="23.4" y="144.5">TIPO</text>
<text x="23.4" y="147.3">Idn</text>
<text x="41.3" y="147.3">A</text>
<text x="45.3" y="144.5">CLASSE</text>
<text x="45.3" y="147.3">tdn</text>
<text x="61.8" y="147.3">ms</text>
<text x="4.2" y="151.7">FUSIBILE</text>
<text x="23.4" y="150">TIPO</text>
<text x="23.4" y="152.8">CALIBRO</text>
<text x="23.4" y="155.5">TIPO</text>
<text x="63.2" y="152.8">A</text>
<text x="68.7" y="155.4">3RT1016</text>
<text x="123.5" y="155.4">3RT1016</text>
<text x="175.6" y="155.4">3RT1016</text>
<text x="233.1" y="155.4">3RT1016</text>
<text x="4.2" y="157.1">CONTATTORE</text>
<text x="23.4" y="158.2">In</text>
<text x="23.4" y="161">TIPO</text>
<text x="41.3" y="158.2">A</text>
<text x="45.3" y="158.2">Pn</text>
<text x="61.6" y="158.2">kW</text>
<text x="72.2" y="158.2">4</text>
<text x="83.9" y="158.2">0,176</text>
<text x="127" y="158.2">4</text>
<text x="138.8" y="158.2">0,176</text>
<text x="179.1" y="158.2">4</text>
<text x="190.8" y="158.2">0,176</text>
<text x="236.6" y="158.2">4</text>
<text x="248.4" y="158.2">0,176</text>
<text x="4.2" y="162.6">RELE' TERMICO</text>
<text x="23.4" y="163.7">TARATURA</text>
<text x="23.4" y="166.5">TIPO CAVO</text>
<text x="63.2" y="163.7">A</text>
<text x="75.3" y="166.4">FG7OR/4</text>
<text x="130.2" y="166.4">FG7OR/4</text>
<text x="182.2" y="166.4">FG7OR/4</text>
<text x="239.8" y="166.4">FG7OR/4</text>
<text x="23.4" y="169.2">FORMAZIONE</text>
<text x="23.4" y="172">LUNGHEZZA</text>
<text x="62.9" y="172">m</text>
<text x="74.7" y="169.1">4x2,5 mmq</text>
<text x="78.5" y="171.9">10</text>
<text x="129.5" y="169.1">4x2,5 mmq</text>
<text x="133.3" y="171.9">10</text>
<text x="181.6" y="169.1">4x2,5 mmq</text>
<text x="185.4" y="171.9">10</text>
<text x="239.1" y="169.1">4x2,5 mmq</text>
<text x="242.9" y="171.9">10</text>
<text x="4.2" y="175">LINEA DI</text>
<text x="4.2" y="178.3">POTENZA</text>
<text x="23.4" y="177.4">C.d.T.</text>
<text x="23.4" y="174.7">lz</text>
<text x="32.7" y="177.4">a In</text>
<text x="40.8" y="177.4">%</text>
<text x="45.3" y="177.4">C.d.T.</text>
<text x="54.6" y="177.4">a Ib</text>
<text x="62.7" y="177.4">%</text>
<text x="63.2" y="174.7">A</text>
<text x="23.4" y="182.9">lk trifase/monof.</text>
<text x="23.4" y="185.7">NUMERAZIONE MORSETTIERA</text>
<text x="23.4" y="180.1">Zk</text>
<text x="39.5" y="180.1">m</text>
<text x="40.3" y="182.9">kA</text>
<text x="45.3" y="180.2">Zs</text>
<text x="45.3" y="182.9">lk1 fase/terra</text>
<text x="61.4" y="180.1">m</text>
<text x="62.2" y="182.9">kA</text>
</g>
<g font-size="2.1">
<text x="14.1" y="2.9">0</text>
<text x="43.8" y="2.9">1</text>
<text x="73.4" y="2.9">2</text>
<text x="103.1" y="2.9">3</text>
<text x="132.8" y="2.9">4</text>
<text x="162.4" y="2.9">5</text>
<text x="192.1" y="2.9">6</text>
<text x="221.7" y="2.9">7</text>
<text x="251.4" y="2.9">8</text>
<text x="281" y="2.9">9</text>
</g>
<g font-size="1.9">
<text x="73.7" y="89.9" transform="rotate(-90 73.7 89.9)">X1</text>
<text x="128.5" y="89.9" transform="rotate(-90 128.5 89.9)">X1</text>
<text x="180.6" y="89.9" transform="rotate(-90 180.6 89.9)">X1</text>
<text x="238.2" y="89.9" transform="rotate(-90 238.2 89.9)">X1</text>
<text x="73.7" y="95.4" transform="rotate(-90 73.7 95.4)">U</text>
<text x="79.2" y="95.4" transform="rotate(-90 79.2 95.4)">V</text>
<text x="84.7" y="95.4" transform="rotate(-90 84.7 95.4)">W</text>
<text x="90.2" y="95.4" transform="rotate(-90 90.2 95.4)">PE</text>
<text x="128.5" y="95.4" transform="rotate(-90 128.5 95.4)">U</text>
<text x="134" y="95.4" transform="rotate(-90 134 95.4)">V</text>
<text x="139.5" y="95.4" transform="rotate(-90 139.5 95.4)">W</text>
<text x="144.9" y="95.4" transform="rotate(-90 144.9 95.4)">PE</text>
<text x="180.6" y="95.4" transform="rotate(-90 180.6 95.4)">U</text>
<text x="186.1" y="95.4" transform="rotate(-90 186.1 95.4)">V</text>
<text x="191.6" y="95.4" transform="rotate(-90 191.6 95.4)">W</text>
<text x="197.1" y="95.4" transform="rotate(-90 197.1 95.4)">PE</text>
<text x="238.2" y="95.4" transform="rotate(-90 238.2 95.4)">U</text>
<text x="243.6" y="95.4" transform="rotate(-90 243.6 95.4)">V</text>
<text x="249.1" y="95.4" transform="rotate(-90 249.1 95.4)">W</text>
<text x="254.6" y="95.4" transform="rotate(-90 254.6 95.4)">PE</text>
</g>
<g font-size="1.7">
<text x="76.3" y="89.9" transform="rotate(-90 76.3 89.9)">8.2</text>
<text x="81.8" y="89.9" transform="rotate(-90 81.8 89.9)">8.4</text>
<text x="87.3" y="89.9" transform="rotate(-90 87.3 89.9)">8.6</text>
<text x="131.1" y="89.9" transform="rotate(-90 131.1 89.9)">8.8</text>
<text x="136.6" y="89.9" transform="rotate(-90 136.6 89.9)">8.10</text>
<text x="142.1" y="89.9" transform="rotate(-90 142.1 89.9)">8.12</text>
<text x="183.2" y="89.9" transform="rotate(-90 183.2 89.9)">8.14</text>
<text x="188.7" y="89.9" transform="rotate(-90 188.7 89.9)">8.16</text>
<text x="194.2" y="89.9" transform="rotate(-90 194.2 89.9)">8.18</text>
<text x="240.7" y="89.9" transform="rotate(-90 240.7 89.9)">8.20</text>
<text x="246.2" y="89.9" transform="rotate(-90 246.2 89.9)">8.22</text>
<text x="251.7" y="89.9" transform="rotate(-90 251.7 89.9)">8.24</text>
</g>
</svg>
